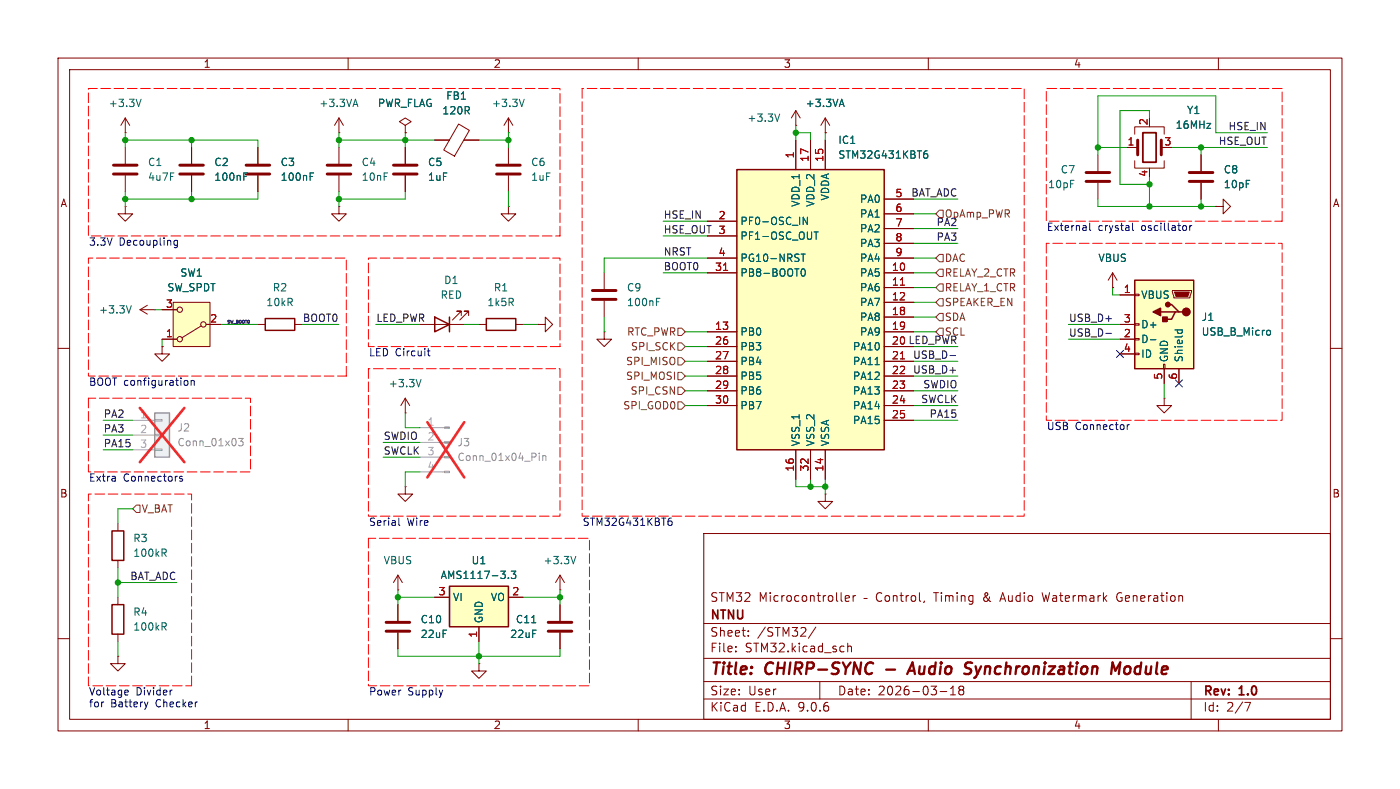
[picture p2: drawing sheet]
<svg xmlns="http://www.w3.org/2000/svg" width="241mm" height="136mm" viewBox="0 0 241 136" stroke-linecap="round" stroke-linejoin="round" font-family="sans-serif">
<g fill="none" stroke="#840000" stroke-width=".17">
<path d="M10 10h221.3v115.9h-221.3zM12 12h217.3v111.9h-217.3zM60 10v2M110 10v2M160 10v2M210 10v2M10 60h2M229.3 60h2M121.3 91.9h108v32h-108zM10 110h2M121.3 117.4h108M121.3 113.4h108"/>
<path d="M121.3 107.4h108M126.8 112.1v.2M126.8 111.3v.2M129 109.4v.2M129 108.6v.2M140.6 108l-1.3 1.9M141.3 117.4v3M145 103.5l.2 .1M145.7 103.1l.7-.2-.1-.3h-.4l-.2 .2 .1 .7h.5M146.1 110.8v1.5M146.1 111.4l.2-.1h.4l.1 1M147 102.6v1"/>
<path d="M147.5 102.6h-.3l-.2 .3M148.9 103.1h.6M159.3 103.5l-.1 .3M162 119.1h1.2M163.8 119.7h.9M163.8 118.6l.5-.4v1.5M165.5 118.8l-.2 .3v.4l.2 .2 .5-.1 .1-.2-.1-.4-.2-.2M165.5 118.8l-.2-.3 .2-.3h.5l.1 .3-.3 .3M165.5 118.8h.3M179.6 102.1l.4 1.5M192.8 102.1l-.3 .6v.5l.3 .3M205.3 117.4v6.5"/>
<path d="M229.3 110h2M60 123.9v2M110 123.9v2M121.3 120.4h108M160 123.9v2M210 123.9v2M214.5 121h1l-.6 1.5"/>
</g>
<path d="M150.4 114.2l.1 .1M152.7 115.3h1.6M156.4 116.1l.9-2 .4 2M156.6 115.5h1M166.8 114.1l.8 .1M167.2 115.2a.44 .44 0 0 1 0 .7M168.1 116.7l-.2 .1M191.5 116.1l.3-2 .4 1.4 .9-1.4-.3 2M194 114.9l-.2 .2-.1 .6 .4 .4" fill="none" stroke="#840000" stroke-width=".4"/>
<path d="M195.6 48.3h10.1v15.2h-10.1z" fill="#ffffc2"/>
<path d="M195.6 48.3h10.1v15.2h-10.1zM200 53.7h2.6M201.3 52.5h.6l1.3 1.2h.6M203.2 53.7h-.6l-.7 1.3h-1.2" fill="none" stroke="#840000" stroke-width=".25"/>
<g fill="none" stroke="#840000" stroke-width=".17">
<path d="M191.8 49.5h.1M191.8 47l-.8 1.3M191.8 47l.7 1.3M191.8 47v2.5M193 50.8h2.6M193 55.9h2.6M193 58.4h2.6M195.6 50.7h.7v.2h-.7zM195.6 55.8h.7v.2h-.7zM195.6 58.3h.7v.2h-.7zM202.1 50h3.3v.3l-.3 1h-2.8zM193 61h2.6"/>
<path d="M195.6 60.8h.7v.3h-.7zM200.5 62.7h.3v.8h-.3zM200.7 68.6v1.3h1.2l-1.2 1.2-1.3-1.2h1.3M200.7 68.6h.1M200.7 63.5v2.5M203.2 63.5v2.5"/>
</g>
<path d="M202.4 50.3h2.6l-.3 .8h-2z" fill="#840000" stroke="#840000" stroke-width=".17"/>
<g fill="#840000" stroke="#840000" stroke-width=".25">
<path d="M200.4 54.6h.8v.8h-.8z"/>
<path d="M198.8 53.7l1.2-.6v1.3z"/>
<circle cx="204.5" cy="53.7" r=".63"/>
<circle cx="201.3" cy="52.5" r=".38"/>
</g>
<path d="M198.3 58.5h.9M202.5 56.8h1.3M203 56.8l-.1 .4M203.7 56.8l.1 .4M218.6 56.9h.3l.1 .2-.1 .5-.3 .1" fill="none" stroke="#006464" stroke-width=".17"/>
<path d="M26.7 71.1h2.5v7.6h-2.5z" fill="#f0f0f0"/>
<path d="M26.7 71.1h2.5v7.6h-2.5z" fill="none" stroke="#a1a1a1" stroke-width=".25"/>
<path d="M22.9 72.4h3.8M22.9 74.9h3.8M22.9 77.5h3.8M26.7 72.3h1.2v.2h-1.2zM26.7 74.8h1.2v.3h-1.2zM26.7 77.3h1.2v.3h-1.2z" fill="none" stroke="#a1a1a1" stroke-width=".17"/>
<path d="M41.1 75.5h.8l-.4 .5 .3 .1v.6l-.1 .1-.6-.1" fill="none" stroke="#989898" stroke-width=".17"/>
<path d="M24.1 70.3l7.7 9.3M31.8 70.3l-7.7 9.3" fill="none" stroke="#e12e31" stroke-width=".46"/>
<g fill="none" stroke="#840000" stroke-width=".17">
<path d="M21.6 35.6v1.2h1.3l-1.3 1.3-1.3-1.3h1.3M21.6 35.6h.1M33 25.4v2.8M33 30.2v2.8M72.4 55.9h7.6M79.5 54.4v-.8h-.8h.8l-1.5 1.5M80.8 54.4v-.8h-.8h.8l-1.6 1.5M82.5 55.9h1.3M88.9 55.9h1.3M92.7 55.9h1.3v-1.3l1.2 1.3-1.2 1.3v-1.3M92.7 55.9h.1M20.3 90.2v1.2"/>
<path d="M20.3 96.5v1.3M68.6 99.1l-.8 1.2M68.6 99.1l.7 1.2M68.6 99.1v2.5M69.8 83.8v1.3h1.3l-1.3 1.3-1.2-1.3h1.2M69.8 83.8h.1M20.3 113v1.3h1.3l-1.3 1.3-1.3-1.3h1.3M20.3 113h.1M68.6 101.6h.1"/>
</g>
<path d="M74.9 54.6l2.6 1.3-2.6 1.3zM77.5 54.6v2.6M83.8 54.9h5.1v2h-5.1zM19.3 91.4h2v5.1h-2z" fill="none" stroke="#840000" stroke-width=".25"/>
<path d="M42 30.4h.4M42 29.8h.6M28.2 95.2l.5 .6M28.4 94.6l.3 .2-.1 .3-.2 .1" fill="none" stroke="#006464" stroke-width=".17"/>
<path d="M31 28.4h4.1M31 30h4.1" fill="none" stroke="#840000" stroke-width=".51"/>
<path d="M77.5 101h10.1v7h-10.1z" fill="#ffffc2"/>
<path d="M19.3 104.1h2v5.1h-2zM77.5 101h10.1v7h-10.1z" fill="none" stroke="#840000" stroke-width=".25"/>
<g fill="none" stroke="#840000" stroke-width=".17">
<path d="M21.6 22.9h.1M21.6 20.3v2.6M21.6 25.4v2.8M21.6 30.2v2.8M21.6 20.3l-.8 1.3M21.6 20.3l.8 1.3M74.9 24.1h2.6M79 21.4l1.9 1.1-2.6 4.4-1.8-1.1zM80 24.1h2.5M87.6 25.4v2.8M87.6 30.2v2.8M104.1 57.2v1.2h1.3l-1.3 1.3-1.2-1.3h1.2"/>
<path d="M104.1 57.2h.1M69.8 71.1h.1M69.8 68.6l-.7 1.3M69.8 68.6l.8 1.3M69.8 68.6v2.5M96.5 99.1l-.7 1.2M96.5 99.1l.8 1.2M96.5 99.1v2.5M20.3 102.9v1.2M20.3 109.2v1.3M68.6 104.1v2.8M68.6 109v2.8"/>
<path d="M74.9 102.9h2.6M82.5 114.3v1.3h1.3l-1.3 1.2-1.2-1.2h1.2M82.5 114.3h.1M82.5 108v2.5M87.6 102.9h2.6M96.5 101.6h.1M96.5 104.1v2.8M96.5 109v2.8"/>
</g>
<path d="M24.3 17.1l-.4 1.3M72.6 65.3l-.5 1.3M87.6 99.5v.1M88.1 98.4h.8l-.4 .5 .3 .1v.5l-.1 .1-.6-.1M99.2 95.8l-.4 1.3M28.2 107.9l.5 .6M28.4 107.3l.3 .2-.1 .3-.2 .1M91.6 107.3h.8" fill="none" stroke="#006464" stroke-width=".17"/>
<path d="M19.6 28.4h4M19.6 30h4M85.6 28.4h4.1M85.6 30h4.1M66.5 107.2h4.1M66.5 108.7h4.1M94.5 107.2h4.1M94.5 108.7h4.1" fill="none" stroke="#840000" stroke-width=".51"/>
<path d="M29.8 52.1h6.4v7.6h-6.4z" fill="#ffffc2"/>
<g fill="none" stroke="#840000" stroke-width=".17">
<path d="M137.2 19.1l-.8 1.2M137.2 19.1l.7 1.2M137.2 19.1v2.5M44.4 25.4v2.8M44.4 30.2v2.8M58.4 35.6v1.2h1.3l-1.3 1.3-1.3-1.3h1.3M58.4 35.6h.1M58.4 22.9h.1M58.4 20.3v2.6M58.4 25.4v2.8M58.4 30.2v2.8M58.4 20.3l-.7 1.3"/>
<path d="M58.4 20.3l.8 1.3M137.2 21.6h.1M142.2 22.9h.1M142.2 20.3l-.7 1.3M142.2 20.3l.8 1.3M142.2 20.3v2.6M189.2 26.7v2.8M189.2 31.5v2.8M194.3 25.4h1.8M195.6 23.1v-1.3h5.1v1.3M195.6 27.7v1.3h5.1v-1.3M198.1 29v.2"/>
<path d="M207 26.7v2.8M207 31.5v2.8M209.5 35.6h1.3v-1.3l1.3 1.3-1.3 1.2v-1.2M209.5 35.6h.1M24.1 53.3h2.6M24.1 53.3l1.3 .8M25.4 52.6l-1.3 .7M26.7 53.3h.1M27.9 59.7v1.3h-1.2l1.2 1.2 1.3-1.2h-1.3M27.9 59.7h.1M27.9 58.4h2.6M27.9 53.3h2.6"/>
<path d="M29.8 52.1h6.4v7.6h-6.4zM34.7 56.1l-3.3 2.1M35.6 55.9h2.5M44.4 55.9h1.3M50.8 55.9h1.3M104.1 47v2.8M104.1 51.8v2.8M142.2 85.1v1.3h1.3l-1.3 1.2-1.2-1.2h1.2M142.2 85.1h.1"/>
<circle cx="31" cy="58.4" r=".46"/>
<circle cx="31" cy="53.3" r=".46"/>
<circle cx="35.1" cy="55.9" r=".46"/>
</g>
<path d="M45.7 54.9h5.1v2h-5.1z" fill="none" stroke="#840000" stroke-width=".25"/>
<path d="M61 18h.6M61.3 17.1l.4 1.3M134.4 19.6l-.4 1.3M144.8 18h.6M145.1 17.1l.4 1.3M53.5 30.4h.4M53.5 29.8h.6M22.6 52.6l-.4 1.3M113.1 52h.5M113.1 51.4h.6" fill="none" stroke="#006464" stroke-width=".17"/>
<path d="M42.4 28.4h4.1M42.4 30h4.1M56.4 28.4h4.1M56.4 30h4.1M187.2 29.7h4.1M187.2 31.2h4.1M196.1 24.1v2.6M200.2 24.1v2.6M205 29.7h4M205 31.2h4M102.1 50h4.1M102.1 51.6h4.1" fill="none" stroke="#840000" stroke-width=".51"/>
<g fill="#a1a1a1" stroke="#a1a1a1" stroke-width=".17">
<path d="M76.6 73.5h.9v.3h-.9z"/>
<path d="M76.6 76.1h.9v.2h-.9z"/>
<path d="M76.6 78.6h.9v.3h-.9z"/>
<path d="M76.6 81.2h.9v.2h-.9z"/>
</g>
<path d="M72.4 73.7h4.2M72.4 76.2h4.2M72.4 78.7h4.2M72.4 81.3h4.2" fill="none" stroke="#a1a1a1" stroke-width=".17"/>
<path d="M92.9 78v.2M92.9 78.5v.8M93.5 78.5v.8M93.5 78.6l.2-.1h.3l.1 .8" fill="none" stroke="#989898" stroke-width=".17"/>
<path d="M73.7 72.7l6.3 9.5M80 72.7l-6.3 9.5" fill="none" stroke="#e12e31" stroke-width=".46"/>
<path d="M197 22.9h2.3v5h-2.3z" fill="none" stroke="#840000" stroke-width=".3"/>
<path d="M127 29.2h25.4v48.3h-25.4z" fill="#ffffc2"/>
<path d="M127 29.2h25.4v48.3h-25.4z" fill="none" stroke="#840000" stroke-width=".25"/>
<g fill="none" stroke="#840000" stroke-width=".17">
<path d="M33 25.4v2.8M33 30.2v2.8M44.4 25.4v2.8M44.4 30.2v2.8M69.8 21.6l1.1-.6-1.1-.7-1 .7 1 .6v1.3M69.8 22.9h.1M69.8 25.4v2.8M69.8 30.2v2.8M74.9 24.1h2.6M80 24.1h2.5M87.6 22.9h.1M87.6 35.6v1.2h1.3l-1.3 1.3-1.2-1.3h1.2"/>
<path d="M87.6 35.6h.1M87.6 20.3l-.7 1.3M87.6 20.3l.8 1.3M87.6 20.3v2.6M121.9 38.1h5.1M137.2 24.1v5.1M139.7 24.1v5.1M142.2 22.9h.1M142.2 24.1v5.1M152.4 34.3h5.1M152.4 36.8h5.1M152.4 39.4h5.1"/>
<path d="M194.3 25.4h1.3M207 26.7v2.8M207 31.5v2.8M209.5 35.6h.1M27.9 59.7h.1M27.9 58.4h2.6M27.9 53.3h2.6M35.6 55.9h2.5M121.9 40.6h5.1M121.9 44.5h5.1M121.9 47h5.1M121.9 57.2h5.1"/>
<path d="M121.9 59.7h5.1M152.4 44.5h5.1M152.4 47h5.1M152.4 57.2h5.1M152.4 59.7h5.1M152.4 41.9h5.1M152.4 49.5h5.1M152.4 52.1h5.1M152.4 54.6h5.1M191.8 49.5h.1M193 55.9h2.6M193 58.4h2.6"/>
<path d="M193 50.8h2.6M121.9 62.2h5.1M121.9 64.8h5.1M121.9 67.3h5.1M121.9 69.9h5.1M137.2 77.5v5.1M139.7 77.5v5.1M142.2 77.5v5.1M152.4 62.2h5.1M152.4 64.8h5.1M152.4 67.3h5.1M152.4 69.9h5.1"/>
<path d="M152.4 72.4h5.1M193 61h2.6M200.7 63.5v2.5M203.2 63.5v2.5M68.6 104.1v2.8M68.6 109v2.8M74.9 102.9h2.6M82.5 108v2.5M87.6 102.9h2.6M96.5 104.1v2.8M96.5 109v2.8"/>
</g>
<g fill="none" stroke="#006464" stroke-width=".17">
<path d="M90.4 17.1l-.5 1.3M144.8 18h.6M145.1 17.1l.4 1.3M42 30.4h.4M42 29.8h.6M53.5 30.4h.4M53.5 29.8h.6M139.2 37.4v1.3l-.8-1.3v1.3M140.3 39.9h.7M140.7 39.9v1.3M159.3 26.5h.4l.2 .2-.1 .5h-.5M159.8 26l-.4 .1"/>
<path d="M138.1 43.8h.7M138.2 46.4l.2-.1a.68 .68 0 0 1 .4 .6 .68 .68 0 0 1-.4 .7l-.2-.2-.1-.3zM138.4 43.8v1.2M198.3 58.5h.9M202.5 56.8h1.3M203 56.8l-.1 .4M203.7 56.8l.1 .4M218.6 56.9h.3l.1 .2-.1 .5-.3 .1M150.8 62.8h.7M87.6 99.5v.1M88.1 98.4h.8l-.4 .5 .3 .1v.5l-.1 .1-.6-.1M91.6 107.3h.8"/>
</g>
<path d="M124.7 46.6h.7M155.2 49.1h.7M155.2 61.8h.7" fill="none" stroke="#a90000" stroke-width=".17"/>
<path d="M67.8 28.4h4.1M67.8 30h4.1" fill="none" stroke="#840000" stroke-width=".51"/>
<path d="M100.3 15.2v73.7h76.2v-73.7h-76.2M221 38.1v-22.9h-40.7v22.9h40.7M96.5 40.6v-25.4h-81.3v25.4h81.3M96.5 59.7h-33v-15.2h33v15.2M180.3 41.9v30.5h40.7v-30.5h-40.7M15.2 68.6v12.7h28v-12.7h-28M59.7 64.8v-20.3h-44.5v20.3h44.5M63.5 63.5v25.4h33v-25.4h-33M63.5 92.7v25.4h38.1v-25.4h-38.1M33 118.1v-33h-17.8v33h17.8" fill="none" stroke="#f00" stroke-width=".17" stroke-dasharray="1.7 .6"/>
<g fill="none" stroke="#725600" stroke-width=".17">
<path d="M161.9 36.2h.7v1.3h-.7l-.6-.7zM116.8 59.1h.7l.6 .6-.6 .6h-.7zM116.8 56.5h.7l.6 .7-.6 .6h-.7zM161.9 56.5h.7v1.3h-.7l-.6-.6zM161.9 54h.7v1.2h-.7l-.6-.6zM161.9 43.8h.7v1.3h-.7l-.6-.6zM161.9 51.4h.7v1.3h-.7l-.6-.6zM161.9 48.9h.7v1.3h-.7l-.6-.7zM161.9 46.4h.7v1.2h-.7l-.6-.6zM116.8 64.1h.7l.6 .7-.6 .6h-.7zM116.8 66.7h.7l.6 .6-.6 .6h-.7zM116.8 61.6h.7l.6 .6-.6 .7h-.7z"/>
<path d="M116.8 69.2h.7l.6 .7-.6 .6h-.7zM23.5 87h.6v1.3h-.6l-.6-.7z"/>
</g>
<path d="M190.6 57.4h1M163.7 61.2h1" fill="none" stroke="#0f0f0f" stroke-width=".17"/>
<g fill="none" stroke="#009600" stroke-width=".17">
<path d="M21.6 22.9v2.5M21.6 33v2.6M21.6 24.1h22.8v1.3M33 24.1v1.3M33 33v1.3M44.4 33v1.3h-22.8M58.4 22.9v2.5M58.4 33v2.6M58.4 24.1h16.5M69.8 33v1.3h-11.4M69.8 22.9v2.5M82.5 24.1h5.1"/>
<path d="M87.6 22.9v2.5M87.6 33v2.6M114.3 38.1h7.6M137.2 22.9h2.5v1.2M137.2 21.6v2.5M142.2 22.9v1.2M157.5 34.3h7.6M157.5 39.4h7.6M157.5 36.8h3.8M189.2 34.3v1.3h20.3M189.2 25.4h5.1M198.1 20.3v-1.2h-5.1v12.7h5.1"/>
<path d="M198.1 30.5v5.1M201.9 25.4h16.5M207 25.4v1.3M207 34.3v1.3M218.4 22.9h-8.9v-6.4h-20.3v10.2M26.7 53.3h1.2M27.9 58.4v1.3M38.1 55.9h6.3M52.1 55.9h6.3M64.8 55.9h7.6M80 55.9h2.5M90.2 55.9h2.5"/>
<path d="M104.1 54.6v2.6M114.3 47h7.6M114.3 40.6h7.6M118.1 57.2h3.8M118.1 59.7h3.8M121.9 44.5h-17.8v2.5M157.5 57.2h3.8M157.5 59.7h7.6M157.5 52.1h3.8M157.5 54.6h3.8M157.5 49.5h3.8M157.5 47h3.8"/>
<path d="M157.5 41.9h7.6M157.5 44.5h3.8M184.1 55.9h8.9M184.1 58.4h8.9M191.8 49.5v1.3h1.2M17.8 72.4h5.1M17.8 77.5h5.1M17.8 74.9h5.1M66 78.7h6.4M66 76.2h6.4M69.8 71.1v2.6h2.6M118.1 64.8h3.8"/>
<path d="M118.1 62.2h3.8M118.1 69.9h3.8M118.1 67.3h3.8M157.5 64.8h7.6M157.5 62.2h7.6M157.5 72.4h7.6M157.5 69.9h7.6M157.5 67.3h7.6M200.7 66v2.6M20.3 97.8v5.1M22.9 87.6h-2.6v2.6M72.4 81.3h-2.6v2.5"/>
<path d="M137.2 82.6v1.2h5M139.7 82.6v1.2M142.2 82.6v2.5M20.3 110.5v2.5M20.3 100.3h10.2M68.6 101.6v2.5M68.6 111.8v1.2h27.9v-1.2M68.6 102.9h6.3M82.5 110.5v3.8M90.2 102.9h6.3M96.5 101.6v2.5"/>
</g>
<path d="M192.4 60.4l1.2 1.2M193.6 60.4l-1.2 1.2M202.6 65.4l1.2 1.2M203.8 65.4l-1.2 1.2" fill="none" stroke="#000084" stroke-width=".17"/>
<g fill="none" stroke="#0000c2" stroke-width=".17">
<path d="M187.8 38.4v1.1l.2 .2M195.2 38.4v1.1l.2 .2M204.4 38.9l.1 .2-.1 .5M205.1 38.9v.8M205.4 38.9l-.3 .2M30.6 41.4v1l-.3 .3-.3-.1M30.6 41.5l-.4-.1-.2 .2 .1 .6h.5M31.8 65.6l.4-.1 .2 .3-.1 .4-.1 .2-.4-.1M32.9 65.6l.2-.1 .3 .1 .1 .8M32.9 65.5v.9M73.6 60.4h.5M73.8 60v1.1l.3 .2"/>
<path d="M194.3 73.1v.9M194.7 73.1l-.4 .3M31.4 82.1l-.3-.1-.2 .2 .1 .2 .4 .1v.3h-.5M68.7 89.2v1.1l.2 .2M115.2 89.8l.4-.1 .3 .3-.2 .4h-.5M115.7 89.2l-.4 .2M21.7 118.9h.4v.3l-.6 .1M22.1 119.6l-.4 .1M29.7 118.9h-.3M25.5 120.9l-.3 .8"/>
</g>
<g fill="#009600" stroke="#009600" stroke-width=".17">
<circle cx="21.6" cy="34.3" r=".46"/>
<circle cx="33" cy="24.1" r=".46"/>
<circle cx="33" cy="34.3" r=".46"/>
<circle cx="21.6" cy="24.1" r=".46"/>
<circle cx="137.2" cy="22.9" r=".46"/>
<circle cx="20.3" cy="100.3" r=".46"/>
<circle cx="58.4" cy="34.3" r=".46"/>
<circle cx="58.4" cy="24.1" r=".46"/>
<circle cx="87.6" cy="24.1" r=".46"/>
<circle cx="69.8" cy="24.1" r=".46"/>
<circle cx="189.2" cy="25.4" r=".46"/>
<circle cx="198.1" cy="31.8" r=".46"/>
<circle cx="198.1" cy="35.6" r=".46"/>
<circle cx="207" cy="35.6" r=".46"/>
<circle cx="207" cy="25.4" r=".46"/>
<circle cx="96.5" cy="102.9" r=".46"/>
<circle cx="82.5" cy="113" r=".46"/>
<circle cx="68.6" cy="102.9" r=".46"/>
<circle cx="139.7" cy="83.8" r=".46"/>
<circle cx="142.2" cy="83.8" r=".46"/>
</g>
<g font-size="2.8" fill="#840000">
<text x="122.3" y="116.8">Title:</text>
<text x="132" y="116.8">CHIRP-SYNC</text>
<text x="158.3" y="116.8">Audio</text>
<text x="168.7" y="116.8">Synchronization</text>
<text x="194.8" y="116.8">Module</text>
</g>
<g font-size="2.1" fill="#840000">
<text x="122.3" y="107.1">NTNU</text>
<text x="122.3" y="103.9">STM32</text>
<text x="130.7" y="103.9">Microcontroller</text>
<text x="151.1" y="103.9">Control,</text>
<text x="161.3" y="103.9">Timing</text>
<text x="169.9" y="103.9">&amp;</text>
<text x="173" y="103.9">Audio</text>
<text x="180.4" y="103.9">Watermark</text>
<text x="193.3" y="103.9">Generation</text>
<text x="122.3" y="112.6">File:</text>
<text x="122.3" y="109.9">Sheet:</text>
<text x="128.4" y="112.6">STM32.kicad_sch</text>
<text x="130.5" y="109.9">/STM32/</text>
<text x="122.3" y="120">Size:</text>
<text x="129" y="120">User</text>
<text x="144.3" y="120">Date:</text>
<text x="151.3" y="120">2026-03-18</text>
<text x="122.3" y="122.8">KiCad</text>
<text x="130" y="122.8">E.D.A.</text>
<text x="137.6" y="122.8">9.0.6</text>
<text x="207.3" y="120.2">Rev:</text>
<text x="207.3" y="122.8">Id:</text>
<text x="211.4" y="122.8">2/7</text>
<text x="213.7" y="120.2">1.0</text>
</g>
<g font-size="1.8" fill="#840000">
<text x="35" y="11.9">1</text>
<text x="85" y="11.9">2</text>
<text x="135" y="11.9">3</text>
<text x="185" y="11.9">4</text>
<text x="10.3" y="35.9">A</text>
<text x="229.6" y="35.9">A</text>
<text x="10.3" y="85.9">B</text>
<text x="229.6" y="85.9">B</text>
<text x="35" y="125.8">1</text>
<text x="85" y="125.8">2</text>
<text x="135" y="125.8">3</text>
<text x="185" y="125.8">4</text>
</g>
<g font-size="1.8" fill="#006464">
<text x="76.8" y="17.4">FB1</text>
<text x="18.6" y="18.6">+3.3V</text>
<text x="54.9" y="18.6">+3.3VA</text>
<text x="65" y="18.6">PWR_FLAG</text>
<text x="76.1" y="19.9">120R</text>
<text x="84.7" y="18.6">+3.3V</text>
<text x="128.7" y="21.2">+3.3V</text>
<text x="138.8" y="18.6">+3.3VA</text>
<text x="202.5" y="22.4">16MHz</text>
<text x="204.5" y="19.8">Y1</text>
<text x="25.4" y="28.8">C1</text>
<text x="36.8" y="28.8">C2</text>
<text x="48.3" y="28.8">C3</text>
<text x="62.2" y="28.8">C4</text>
<text x="73.7" y="28.8">C5</text>
<text x="91.4" y="28.8">C6</text>
<text x="144.4" y="25">IC1</text>
<text x="144.4" y="27.5">STM32G431KBT6</text>
<text x="25.4" y="31.3">4u7F</text>
<text x="36.8" y="31.3">100nF</text>
<text x="48.3" y="31.3">100nF</text>
<text x="62.2" y="31.3">10nF</text>
<text x="73.7" y="31.3">1uF</text>
<text x="91.4" y="31.3">1uF</text>
<text x="138" y="35.7" transform="rotate(-90 138 35.7)">VDD_1</text>
<text x="140.6" y="35.7" transform="rotate(-90 140.6 35.7)">VDD_2</text>
<text x="143.1" y="34.6" transform="rotate(-90 143.1 34.6)">VDDA</text>
<text x="148.1" y="35.2">PA0</text>
<text x="180.6" y="32.6">10pF</text>
<text x="182.7" y="30.1">C7</text>
<text x="210.8" y="30.1">C8</text>
<text x="210.8" y="32.6">10pF</text>
<text x="127.5" y="39">PF0-OSC_IN</text>
<text x="127.5" y="41.5">PF1-OSC_OUT</text>
<text x="148.1" y="37.7">PA1</text>
<text x="148.1" y="40.2">PA2</text>
<text x="31" y="47.9">SW1</text>
<text x="127.5" y="45.3">PG10-NRST</text>
<text x="127.5" y="47.9">PB8-BOOT0</text>
<text x="148.1" y="42.8">PA3</text>
<text x="148.1" y="45.3">PA4</text>
<text x="148.1" y="47.9">PA5</text>
<text x="189.2" y="45.3">VBUS</text>
<text x="28.7" y="50.4">SW_SPDT</text>
<text x="45.8" y="52.9">10kR</text>
<text x="46.9" y="50.4">R2</text>
<text x="75.8" y="51.7">RED</text>
<text x="76.4" y="49.1">D1</text>
<text x="83.9" y="52.9">1k5R</text>
<text x="85" y="50.4">R1</text>
<text x="108" y="50.4">C9</text>
<text x="108" y="52.9">100nF</text>
<text x="148.1" y="50.4">PA6</text>
<text x="148.1" y="52.9">PA7</text>
<text x="196.6" y="51.7">VBUS</text>
<text x="17" y="54.2">+3.3V</text>
<text x="127.5" y="58">PB0</text>
<text x="148.1" y="55.5">PA8</text>
<text x="148.1" y="58">PA9</text>
<text x="196.6" y="56.7">D+</text>
<text x="196.6" y="59.3">D-</text>
<text x="207" y="55.5">J1</text>
<text x="207" y="58">USB_B_Micro</text>
<text x="127.5" y="60.6">PB3</text>
<text x="127.5" y="63.1">PB4</text>
<text x="127.5" y="65.6">PB5</text>
<text x="146.9" y="60.6">PA10</text>
<text x="146.9" y="63.1">PA11</text>
<text x="146.9" y="65.6">PA12</text>
<text x="196.6" y="61.8">ID</text>
<text x="201.5" y="62.5" transform="rotate(-90 201.5 62.5)">GND</text>
<text x="204.1" y="62.5" transform="rotate(-90 204.1 62.5)">Shield</text>
<text x="66.9" y="66.9">+3.3V</text>
<text x="127.5" y="68.2">PB6</text>
<text x="127.5" y="70.7">PB7</text>
<text x="146.9" y="68.2">PA13</text>
<text x="146.9" y="70.7">PA14</text>
<text x="138" y="77" transform="rotate(-90 138 77)">VSS_1</text>
<text x="140.6" y="77" transform="rotate(-90 140.6 77)">VSS_2</text>
<text x="143.1" y="77" transform="rotate(-90 143.1 77)">VSSA</text>
<text x="146.9" y="73.3">PA15</text>
<text x="22.9" y="93.6">R3</text>
<text x="22.9" y="96.1">100kR</text>
<text x="66" y="97.4">VBUS</text>
<text x="75.9" y="99.9">AMS1117-3.3</text>
<text x="81.2" y="97.4">U1</text>
<text x="93.6" y="97.4">+3.3V</text>
<text x="22.9" y="106.3">R4</text>
<text x="72.4" y="107.5">C10</text>
<text x="78" y="103.7">VI</text>
<text x="83.4" y="107.4" transform="rotate(-90 83.4 107.4)">GND</text>
<text x="84.5" y="103.7">VO</text>
<text x="88.8" y="107.5">C11</text>
<text x="22.9" y="108.8">100kR</text>
<text x="72.4" y="110.1">22uF</text>
<text x="87.8" y="110.1">22uF</text>
</g>
<g font-size="1.8" fill="#a90000">
<text x="197.9" y="21.7" transform="rotate(-90 197.9 21.7)">2</text>
<text x="136.9" y="27.4" transform="rotate(-90 136.9 27.4)">1</text>
<text x="139.4" y="28" transform="rotate(-90 139.4 28)">17</text>
<text x="142" y="28" transform="rotate(-90 142 28)">15</text>
<text x="194.2" y="25.1">1</text>
<text x="200.6" y="25.1">3</text>
<text x="154.2" y="34">5</text>
<text x="197.9" y="30.6" transform="rotate(-90 197.9 30.6)">4</text>
<text x="123.8" y="37.8">2</text>
<text x="123.8" y="40.4">3</text>
<text x="154.2" y="36.6">6</text>
<text x="154.2" y="39.1">7</text>
<text x="154.2" y="41.7">8</text>
<text x="123.1" y="46.7">31</text>
<text x="123.8" y="44.2">4</text>
<text x="153.6" y="46.7">10</text>
<text x="154.2" y="44.2">9</text>
<text x="28.5" y="53.1">3</text>
<text x="153.6" y="49.3">11</text>
<text x="153.6" y="51.8">12</text>
<text x="193.6" y="50.5">1</text>
<text x="28.5" y="58.2">1</text>
<text x="36.1" y="55.6">2</text>
<text x="123.1" y="56.9">13</text>
<text x="123.1" y="59.4">26</text>
<text x="153.6" y="54.4">18</text>
<text x="153.6" y="56.9">19</text>
<text x="153.6" y="59.4">20</text>
<text x="193.6" y="55.6">3</text>
<text x="193.6" y="58.2">2</text>
<text x="123.1" y="62">27</text>
<text x="123.1" y="64.5">28</text>
<text x="153.6" y="62">21</text>
<text x="153.6" y="64.5">22</text>
<text x="193.6" y="60.7">4</text>
<text x="200.4" y="65.5" transform="rotate(-90 200.4 65.5)">5</text>
<text x="202.9" y="65.5" transform="rotate(-90 202.9 65.5)">6</text>
<text x="123.1" y="67.1">29</text>
<text x="123.1" y="69.6">30</text>
<text x="153.6" y="67.1">23</text>
<text x="153.6" y="69.6">24</text>
<text x="153.6" y="72.1">25</text>
<text x="136.9" y="81.3" transform="rotate(-90 136.9 81.3)">16</text>
<text x="139.4" y="81.3" transform="rotate(-90 139.4 81.3)">32</text>
<text x="142" y="81.3" transform="rotate(-90 142 81.3)">14</text>
<text x="75.5" y="102.6">3</text>
<text x="88.2" y="102.6">2</text>
<text x="82.3" y="109.9" transform="rotate(-90 82.3 109.9)">1</text>
</g>
<g font-size="1.8" fill="#0f0f0f">
<text x="211.6" y="22.5">HSE_IN</text>
<text x="210" y="25.1">HSE_OUT</text>
<text x="157" y="33.9">BAT_ADC</text>
<text x="114.3" y="37.8">HSE_IN</text>
<text x="114.3" y="40.3">HSE_OUT 3</text>
<text x="161.3" y="41.6">PA3</text>
<text x="161.3" y="39">PA2</text>
<text x="114.3" y="46.6">BOOT0</text>
<text x="114.3" y="44.1">NRST</text>
<text x="52.1" y="55.5">BOOT0</text>
<text x="64.8" y="55.5">LED_PWR</text>
<text x="153.6" y="59.4">20 LED_PWR</text>
<text x="162.8" y="58">SCL</text>
<text x="184.1" y="58.1">USB_D-</text>
<text x="184.1" y="55.5">USB_D+</text>
<text x="157.3" y="61.9">USB_D-</text>
<text x="157.3" y="64.4">USB_D+</text>
<text x="158.7" y="69.5">SWCLK</text>
<text x="159" y="67">SWDIO</text>
<text x="17.8" y="72">PA2</text>
<text x="17.8" y="74.6">PA3</text>
<text x="17.8" y="77.1">PA15</text>
<text x="66" y="75.9">SWDIO</text>
<text x="160.1" y="72">PA15</text>
<text x="66" y="78.4">SWCLK</text>
<text x="22.4" y="100">BAT_ADC</text>
</g>
<g font-size="1.8" fill="#725600">
<text x="162.8" y="37.7">OpAmp_PWR</text>
<text x="162.8" y="45.3">DAC</text>
<text x="162.8" y="47.9">RELAY_2_CTR</text>
<text x="162.8" y="52.9">SPEAKER_EN</text>
<text x="162.8" y="50.4">RELAY_1_CTR</text>
<text x="108" y="58">RTC_PWR</text>
<text x="162.8" y="55.5">SDA</text>
<text x="107.8" y="65.6">SPI_MOSI</text>
<text x="107.8" y="63.1">SPI_MISO</text>
<text x="108.6" y="60.6">SPI_SCK</text>
<text x="107.3" y="70.7">SPI_GOD0</text>
<text x="108.6" y="68.2">SPI_CSN</text>
<text x="24.3" y="88.5">V_BAT</text>
</g>
<g font-size="1.8" fill="#0000c2">
<text x="180.3" y="40">External</text>
<text x="189.3" y="40">crystal</text>
<text x="196.8" y="40">oscillator</text>
<text x="15.2" y="42.5">3.3V</text>
<text x="20.5" y="42.5">Decoupling</text>
<text x="63.5" y="61.6">LED Circuit</text>
<text x="15.2" y="66.7">BOOT configuration</text>
<text x="180.3" y="74.3">USB</text>
<text x="185.3" y="74.3">Connector</text>
<text x="15.2" y="83.2">Extra</text>
<text x="21.2" y="83.2">Connectors</text>
<text x="63.5" y="90.8">Serial</text>
<text x="70.2" y="90.8">Wire</text>
<text x="100.3" y="90.8">STM32G431KBT6</text>
<text x="15.2" y="120">Voltage</text>
<text x="23.4" y="120">Divider</text>
<text x="63.5" y="120">Power</text>
<text x="70.3" y="120">Supply</text>
<text x="15.2" y="122">for</text>
<text x="19.1" y="122">Battery</text>
<text x="27" y="122">Checker</text>
</g>
<g font-size="1.8" fill="#aaa">
<text x="24.1" y="72.1">1</text>
<text x="24.1" y="74.7">2</text>
<text x="24.1" y="77.2">3</text>
<text x="73.6" y="73.4">1</text>
<text x="73.6" y="75.9">2</text>
<text x="73.6" y="78.5">3</text>
<text x="73.6" y="81">4</text>
</g>
<g font-size="1.8" fill="#989898">
<text x="30.5" y="74.5">J2</text>
<text x="30.5" y="77.1">Conn_01x03</text>
<text x="78.7" y="77.1">J3</text>
<text x="78.7" y="79.6">Conn_01x04_Pin</text>
</g>
<text font-size=".7" fill="#0f0f0f" x="38.9" y="55.7">SW_BOOT0</text>
</svg>
